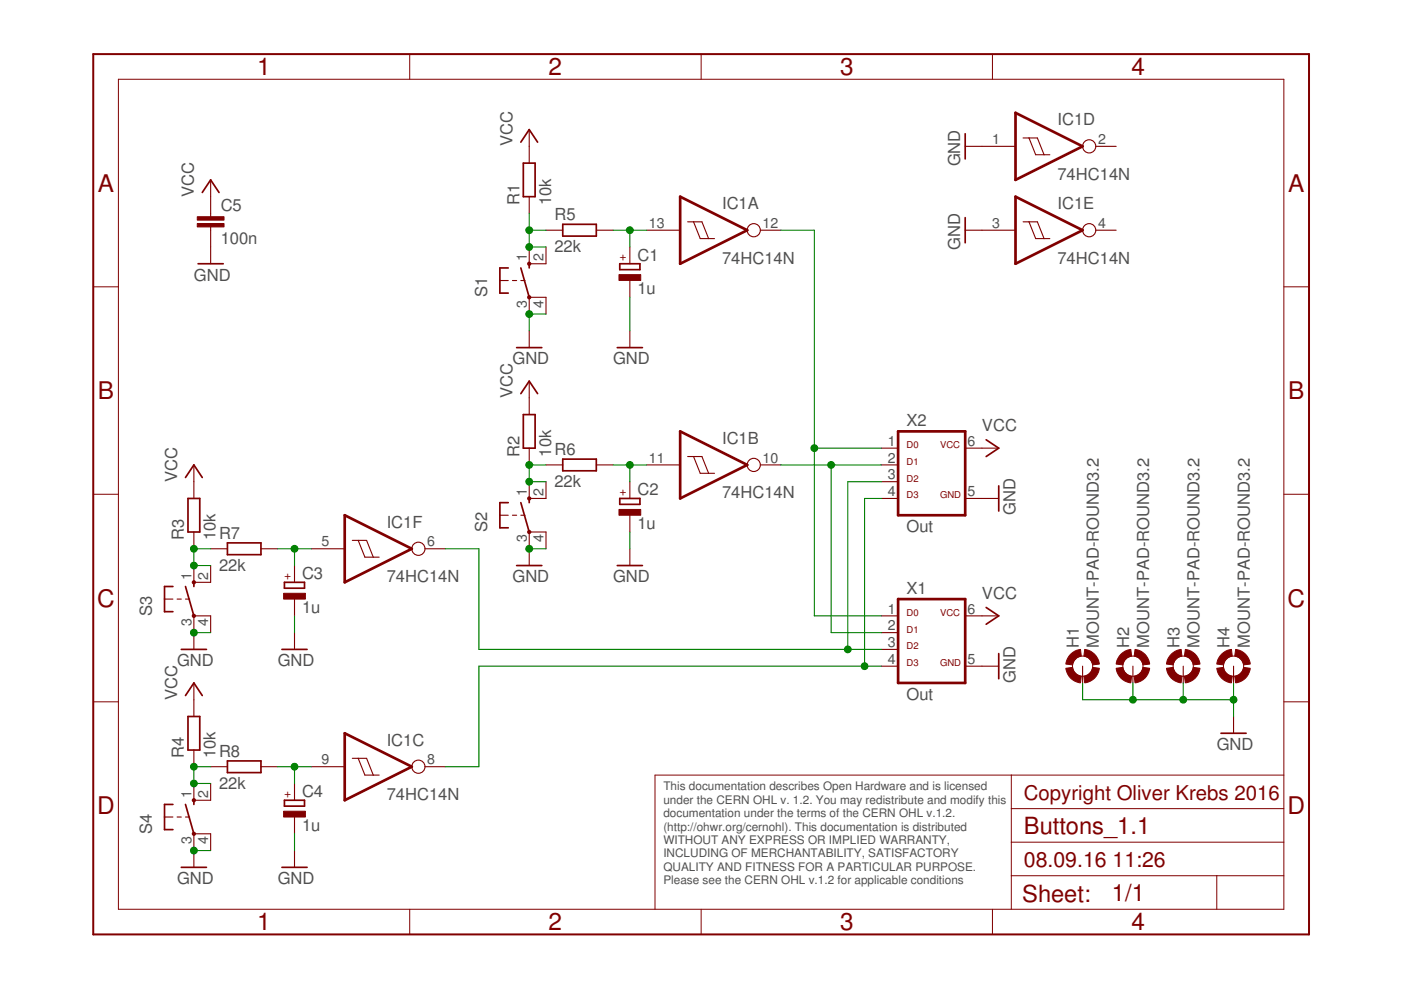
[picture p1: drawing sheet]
<svg xmlns="http://www.w3.org/2000/svg" width="297mm" height="210mm" viewBox="0 0 297 210" stroke-linecap="round" stroke-linejoin="round" font-family="sans-serif">
<g fill="none" stroke="#800000" stroke-width=".36">
<path d="M110.4 30.1l1.8-2.6 1.8 2.6M111 34.6h2.5v7.1h-2.5zM204.6 28.4v5.3M42 55.9h5.3M42.9 40.8l1.8-2.7 1.7 2.7M107.8 56.8h-1.8v5.3h1.8M110.4 56.8l1.8 6.2M112.2 55.9v.9M119.3 47.6h7.1v2.5h-7.1zM131.4 55.9h4.3v1.3h-4.3zM204.6 46.1v5.4M109.5 73.7h5.4"/>
<path d="M130.9 73.7h5.3M110.4 83.5l1.8-2.7 1.8 2.7M111 87.9h2.5v7.1h-2.5zM119.3 97.3h7.1v2.5h-7.1zM209.1 93.2l2.7 1.8-2.7 1.8M39.3 101.2l1.8-2.6 1.8 2.6M39.9 105.7h2.5v7.1h-2.5zM48.2 115.1h7.1v2.5h-7.1zM107.8 106.6h-1.8v5.3h1.8M109.5 119.9h5.4M110.4 106.6l1.8 6.2M112.2 105.7v.9"/>
<path d="M130.9 119.9h5.3M131.4 105.7h4.3v1.2h-4.3zM211.8 103v5.4M36.7 124.4h-1.8v5.3h1.8M38.4 137.7h5.4M39.3 124.4l1.8 6.2M41.1 123.5v.9M59.8 137.7h5.3M60.3 123.5h4.3v1.2h-4.3zM209.1 128.8l2.7 1.8-2.7 1.8M211.8 138.6v5.3M39.3 147.5l1.8-2.7 1.8 2.7"/>
<path d="M39.9 151.9h2.5v7.1h-2.5zM258.9 155.5h5.3M36.7 170.6h-1.8v5.3h1.8M39.3 170.6l1.8 6.2M41.1 169.7v.9M48.2 161.3h7.1v2.5h-7.1zM60.3 169.7h4.3v1.2h-4.3zM38.4 183.9h5.4M59.8 183.9h5.3"/>
</g>
<g fill="none" stroke="#800000" stroke-width=".23">
<path d="M44.7 38.1v7.9M112.2 27.5v7.1M204.6 31h10.7M216.9 29.3h3l1.5 3.5M218.2 29.3l1.4 3.5h3M232.3 31h4.3M44.7 48.1v7.8M106 59.5h1.8M108.6 59.5h.9M110.4 59.5h.9M112.2 52.4v3.5h3.6v-3.5M112.2 41.7v3.6"/>
<path d="M115.8 48.8h3.5M126.4 48.8h3.6M133.5 52.4v3.5M133.5 59.5v3.5M137.1 48.8h7.1M145.8 47h3l1.4 3.6M147 47l1.5 3.6h3M161.2 48.8h4.3M204.6 48.8h10.7M216.9 47h3l1.5 3.6M218.2 47l1.4 3.6h3M232.3 48.8h4.3"/>
<path d="M112.2 66.6v-3.6h3.6v3.6M112.2 70.1v3.6M133.5 70.1v3.6M41.1 98.6v7.1M112.2 80.8v7.1M112.2 95v3.6M115.8 98.6h3.5M126.4 98.6h3.6M137.1 98.6h7.1M145.8 96.8h3l1.4 3.6M147 96.8l1.5 3.6h3M161.2 98.6h4.3"/>
<path d="M186.9 98.6h3.5M186.9 95h3.5M204.6 95h7.2M41.1 119.9v3.6h3.6v-3.6M41.1 112.8v3.6M44.7 116.4h3.5M55.3 116.4h3.6M62.4 119.9v3.6M66 116.4h7.1M74.7 114.6h3l1.4 3.5M75.9 114.6l1.5 3.5h3M90.1 116.4h4.3"/>
<path d="M106 109.2h1.8M108.6 109.2h.9M110.4 109.2h.9M112.2 102.1v3.6h3.6v-3.6M115.8 116.4v-3.6h-3.6v7.1M133.5 102.1v3.6M133.5 109.2v3.6M133.5 116.4v3.5M186.9 105.7h3.5M186.9 102.1h3.5M204.6 105.7h7.2M34.9 127h1.8"/>
<path d="M37.5 127h.9M39.3 127h.9M44.7 134.1v-3.5h-3.6v7.1M62.4 127v3.6M62.4 134.1v3.6M186.9 130.6h3.5M186.9 134.1h3.5M186.9 137.7h3.5M204.6 130.6h7.2M41.1 144.8v7.1M41.1 159v3.6M186.9 141.2h3.5"/>
<path d="M204.6 141.2h7.2M229.5 141.2v3.6M240.2 141.2v3.6M250.9 141.2v3.6M261.5 141.2v3.6M261.5 151.9v3.6M34.9 173.2h1.8M37.5 173.2h.9M39.3 173.2h.9M41.1 166.1v3.6h3.6v-3.6M44.7 162.6h3.5M55.3 162.6h3.6"/>
<path d="M62.4 166.1v3.6M62.4 173.2v3.6M66 162.6h7.1M74.7 160.8h3l1.4 3.5M75.9 160.8l1.5 3.5h3M90.1 162.6h4.3M44.7 180.3v-3.5h-3.6v7.1M62.4 180.3v3.6"/>
<circle cx="230.9" cy="31" r="1.4"/>
<circle cx="159.8" cy="48.8" r="1.4"/>
<circle cx="230.9" cy="48.8" r="1.4"/>
<circle cx="159.8" cy="98.6" r="1.4"/>
<circle cx="88.7" cy="116.4" r="1.4"/>
<circle cx="88.7" cy="162.6" r="1.4"/>
</g>
<g fill="none" stroke="#800000" stroke-width=".57">
<path d="M215.3 23.9l14.2 7.1-14.2 7.1zM144.2 41.7l14.2 7.1-14.2 7.1zM215.3 41.7l14.2 7.1-14.2 7.1zM144.2 91.5l14.2 7.1-14.2 7.1zM190.4 91.5h14.2v17.7h-14.2zM73.1 109.2l14.2 7.2-14.2 7.1zM190.4 127h14.2v17.8h-14.2zM73.1 155.5l14.2 7.1-14.2 7.1z"/>
<circle cx="112.2" cy="55.9" r=".17"/>
<circle cx="112.2" cy="63" r=".17"/>
<circle cx="112.2" cy="112.8" r=".17"/>
<circle cx="112.2" cy="105.7" r=".17"/>
<circle cx="41.1" cy="130.6" r=".17"/>
<circle cx="41.1" cy="123.5" r=".17"/>
<circle cx="41.1" cy="169.7" r=".17"/>
<circle cx="41.1" cy="176.8" r=".17"/>
</g>
<g fill="#800000" stroke="#800000" stroke-width=".21">
<path d="M131.2 58.2h4.6v1.3h-4.6z"/>
<path d="M131.2 108h4.6v1.2h-4.6z"/>
<path d="M60.1 125.8h4.6v1.2h-4.6z"/>
<path d="M60.1 172h4.6v1.2h-4.6z"/>
<path d="M41.8 47.4h5.7v.7h-5.7z"/>
<path d="M41.8 46h5.7v.7h-5.7z"/>
</g>
<g fill="#800000" stroke="#800000" stroke-width=".21">
<path d="M227 138.7a3.4 3.4 0 0 1 2.1-1l.2 1.4a2.12 2.12 0 0 0-1.9 1.9l-1.4-.2 .4-1.2z" fill-rule="evenodd"/>
<path d="M226 141.7l1.4-.2 .5 1.1 .6 .5 .8 .3-.2 1.4a3.5 3.5 0 0 1-3.1-3.1z" fill-rule="evenodd"/>
<path d="M231.7 141.5l1.4 .2a3.5 3.5 0 0 1-3.1 3.1l-.2-1.4 .8-.3 .6-.5z" fill-rule="evenodd"/>
<path d="M230 137.7a3.6 3.6 0 0 1 3.1 3.1l-1.4 .2-.3-.8a2.05 2.05 0 0 0-1.6-1.1z" fill-rule="evenodd"/>
<path d="M237.7 138.7a3.4 3.4 0 0 1 2.1-1l.1 1.4a2.12 2.12 0 0 0-1.8 1.9l-1.5-.2 .2-.8z" fill-rule="evenodd"/>
<path d="M236.6 141.7l1.5-.2v.4a2.19 2.19 0 0 0 1.8 1.5l-.1 1.4a3.5 3.5 0 0 1-3.2-3.1z" fill-rule="evenodd"/>
<path d="M242.3 141.5l1.5 .2a3.5 3.5 0 0 1-3.2 3.1l-.1-1.4 .7-.3 .7-.5z" fill-rule="evenodd"/>
<path d="M240.6 137.7a3.6 3.6 0 0 1 3.2 3.1l-1.5 .2-.2-.8a2.05 2.05 0 0 0-1.6-1.1z" fill-rule="evenodd"/>
<path d="M248.3 138.7a3.4 3.4 0 0 1 2.1-1l.2 1.4a2.12 2.12 0 0 0-1.9 1.9l-1.4-.2 .1-.3a3.4 3.4 0 0 1 .9-1.8z" fill-rule="evenodd"/>
<path d="M247.3 141.7l1.4-.2 .1 .4a2.19 2.19 0 0 0 1.8 1.5l-.2 1.4a3.5 3.5 0 0 1-3.1-3.1z" fill-rule="evenodd"/>
<path d="M251.1 143.4l1.1-.5 .6-.6 .2-.8 1.4 .2a3.5 3.5 0 0 1-3.1 3.1z" fill-rule="evenodd"/>
<path d="M251.3 137.7a3.6 3.6 0 0 1 3.1 3.1l-1.4 .2-.2-.8a2.04 2.04 0 0 0-1.7-1.1z" fill-rule="evenodd"/>
<path d="M259 138.7a3.4 3.4 0 0 1 2.1-1l.2 1.4a2.12 2.12 0 0 0-1.9 1.9l-1.4-.2v-.3a3.4 3.4 0 0 1 1-1.8z" fill-rule="evenodd"/>
<path d="M258 141.7l1.4-.2a2.11 2.11 0 0 0 1.9 1.9l-.2 1.4a3.5 3.5 0 0 1-3.1-3.1z" fill-rule="evenodd"/>
<path d="M261.8 143.4l1.1-.5 .5-.6 .3-.8 1.4 .2a3.5 3.5 0 0 1-3.1 3.1z" fill-rule="evenodd"/>
<path d="M262 137.7a3.5 3.5 0 0 1 3.1 3.1l-1.4 .2-.3-.8a2.04 2.04 0 0 0-1.6-1.1z" fill-rule="evenodd"/>
</g>
<g fill="none" stroke="#800000" stroke-width=".21">
<path d="M25.1 16.8h247.1v176h-247.1zM86.9 11.5v5.3M148.7 11.5v5.3M210.4 11.5v5.3M19.8 60.8h5.3M272.2 60.8h5.3M19.8 104.8h5.3M272.2 104.8h5.3M19.8 148.8h5.3M272.2 148.8h5.3M214.4 164.3v28.5M214.4 178.6h57.8"/>
<path d="M214.4 171.4h57.8M272.2 164.3h-133.3v28.5M86.9 192.8v5.3M148.7 192.8v5.3M210.4 192.8v5.3M214.4 185.7h57.8M258 185.7v7.1"/>
<circle cx="229.5" cy="141.2" r="2.14"/>
<circle cx="240.2" cy="141.2" r="2.14"/>
<circle cx="250.9" cy="141.2" r="2.14"/>
<circle cx="261.5" cy="141.2" r="2.14"/>
</g>
<path d="M19.8 11.5h257.7v186.6h-257.7z" fill="none" stroke="#800000" stroke-width=".42"/>
<g fill="none" stroke="#008000" stroke-width=".23">
<path d="M112.2 45.3v7.1h3.6M112.2 48.8h3.6M130 48.8h7.1M133.5 48.8v3.6M165.5 48.8h7.2v81.8h14.2M115.8 66.6h-3.6v3.5M133.5 63v7.1M115.8 98.6h-3.6v3.5h3.6M130 98.6h7.1M133.5 98.6v3.5M165.5 98.6h21.4M172.7 95h14.2"/>
<path d="M176.2 98.6v35.5h10.7M44.7 116.4h-3.6v3.5h3.6M58.9 116.4h7.1M62.4 116.4v3.5M94.4 116.4h7.1v21.3h85.4M112.2 116.4h3.6M133.5 112.8v3.6M186.9 102.1h-7.2v35.6M186.9 105.7h-3.6v35.5M41.1 134.1h3.6M62.4 130.6v3.5M186.9 141.2h-85.4v21.4h-7.1"/>
<path d="M229.5 144.8v3.6h32M240.2 144.8v3.6M250.9 144.8v3.6M261.5 144.8v7.1M44.7 162.6h-3.6v3.5h3.6M58.9 162.6h7.1M62.4 162.6v3.5M62.4 176.8v3.5M41.1 180.3h3.6"/>
</g>
<g fill="#008000" stroke="#008000" stroke-width=".21">
<circle cx="112.2" cy="66.6" r=".72"/>
<circle cx="112.2" cy="116.4" r=".72"/>
<circle cx="41.1" cy="134.1" r=".72"/>
<circle cx="41.1" cy="180.3" r=".72"/>
<circle cx="261.5" cy="148.4" r=".72"/>
<circle cx="250.9" cy="148.4" r=".72"/>
<circle cx="240.2" cy="148.4" r=".72"/>
<circle cx="112.2" cy="52.4" r=".72"/>
<circle cx="112.2" cy="48.8" r=".72"/>
<circle cx="133.5" cy="48.8" r=".72"/>
<circle cx="112.2" cy="102.1" r=".72"/>
<circle cx="112.2" cy="98.6" r=".72"/>
<circle cx="133.5" cy="98.6" r=".72"/>
<circle cx="41.1" cy="119.9" r=".72"/>
<circle cx="41.1" cy="116.4" r=".72"/>
<circle cx="62.4" cy="116.4" r=".72"/>
<circle cx="41.1" cy="166.1" r=".72"/>
<circle cx="41.1" cy="162.6" r=".72"/>
<circle cx="62.4" cy="162.6" r=".72"/>
<circle cx="172.7" cy="95" r=".72"/>
<circle cx="176.2" cy="98.6" r=".72"/>
<circle cx="179.7" cy="137.7" r=".72"/>
<circle cx="183.3" cy="141.2" r=".72"/>
</g>
<g font-size="5.2" fill="#800000">
<text x="54.5" y="16">1</text>
<text x="116.3" y="16">2</text>
<text x="178.1" y="16">3</text>
<text x="239.9" y="16">4</text>
<text x="20.7" y="40.6">A</text>
<text x="273.1" y="40.6">A</text>
<text x="20.7" y="84.6">B</text>
<text x="273.1" y="84.6">B</text>
<text x="20.6" y="128.6">C</text>
<text x="273" y="128.6">C</text>
<text x="20.6" y="172.6">D</text>
<text x="273" y="172.6">D</text>
<text x="54.5" y="197.3">1</text>
<text x="116.3" y="197.3">2</text>
<text x="178.1" y="197.3">3</text>
<text x="239.9" y="197.3">4</text>
</g>
<g font-size="5" fill="#800000">
<text x="217.1" y="176.8">Buttons_1.1</text>
<text x="216.7" y="191.2">Sheet:</text>
<text x="235.8" y="191">1/1</text>
</g>
<g font-size="4.5" fill="#800000">
<text x="217.1" y="183.9">08.09.16</text>
<text x="235.9" y="183.9">11:26</text>
</g>
<text font-size="4.3" fill="#800000" x="217.1" y="169.7">Copyright Oliver Krebs 2016</text>
<g font-size="3.5" fill="#505050">
<text x="224.2" y="26.6">IC1D</text>
<text x="108.7" y="31" transform="rotate(-90 108.7 31)">VCC</text>
<text x="203.6" y="35.3" transform="rotate(-90 203.6 35.3)">GND</text>
<text x="41.1" y="41.7" transform="rotate(-90 41.1 41.7)">VCC</text>
<text x="224.2" y="38.1">74HC14N</text>
<text x="46.8" y="44.7">C5</text>
<text x="110.1" y="43.5" transform="rotate(-90 110.1 43.5)">R1</text>
<text x="116.8" y="43.5" transform="rotate(-90 116.8 43.5)">10k</text>
<text x="117.5" y="46.7">R5</text>
<text x="153.1" y="44.4">IC1A</text>
<text x="224.2" y="44.4">IC1E</text>
<text x="46.8" y="51.8">100n</text>
<text x="117.5" y="53.4">22k</text>
<text x="203.6" y="53.1" transform="rotate(-90 203.6 53.1)">GND</text>
<text x="41.1" y="59.5">GND</text>
<text x="135.1" y="55.2">C1</text>
<text x="153.1" y="55.9">74HC14N</text>
<text x="224.2" y="55.9">74HC14N</text>
<text x="103.3" y="63" transform="rotate(-90 103.3 63)">S1</text>
<text x="135.1" y="62.4">1u</text>
<text x="108.7" y="77.2">GND</text>
<text x="130" y="77.2">GND</text>
<text x="108.7" y="84.4" transform="rotate(-90 108.7 84.4)">VCC</text>
<text x="153.1" y="94.1">IC1B</text>
<text x="192.2" y="90.4">X2</text>
<text x="208.2" y="91.5">VCC</text>
<text x="110.1" y="96.8" transform="rotate(-90 110.1 96.8)">R2</text>
<text x="116.8" y="96.8" transform="rotate(-90 116.8 96.8)">10k</text>
<text x="117.5" y="96.5">R6</text>
<text x="37.5" y="102.1" transform="rotate(-90 37.5 102.1)">VCC</text>
<text x="117.5" y="103.2">22k</text>
<text x="135.1" y="105">C2</text>
<text x="153.1" y="105.7">74HC14N</text>
<text x="82" y="111.9">IC1F</text>
<text x="103.3" y="112.8" transform="rotate(-90 103.3 112.8)">S2</text>
<text x="135.1" y="112.1">1u</text>
<text x="192.2" y="112.8">Out</text>
<text x="215.3" y="109.2" transform="rotate(-90 215.3 109.2)">GND</text>
<text x="39" y="114.6" transform="rotate(-90 39 114.6)">R3</text>
<text x="45.7" y="114.6" transform="rotate(-90 45.7 114.6)">10k</text>
<text x="46.4" y="114.3">R7</text>
<text x="46.4" y="121">22k</text>
<text x="64" y="122.8">C3</text>
<text x="82" y="123.5">74HC14N</text>
<text x="108.7" y="123.5">GND</text>
<text x="130" y="123.5">GND</text>
<text x="192.2" y="126">X1</text>
<text x="32.2" y="130.6" transform="rotate(-90 32.2 130.6)">S3</text>
<text x="64" y="129.9">1u</text>
<text x="208.2" y="127">VCC</text>
<text x="228.7" y="137.3" transform="rotate(-90 228.7 137.3)">H1</text>
<text x="233" y="137.3" transform="rotate(-90 233 137.3)">MOUNT-PAD-ROUND3.2</text>
<text x="239.4" y="137.3" transform="rotate(-90 239.4 137.3)">H2</text>
<text x="243.6" y="137.3" transform="rotate(-90 243.6 137.3)">MOUNT-PAD-ROUND3.2</text>
<text x="250" y="137.3" transform="rotate(-90 250 137.3)">H3</text>
<text x="254.3" y="137.3" transform="rotate(-90 254.3 137.3)">MOUNT-PAD-ROUND3.2</text>
<text x="260.7" y="137.3" transform="rotate(-90 260.7 137.3)">H4</text>
<text x="265" y="137.3" transform="rotate(-90 265 137.3)">MOUNT-PAD-ROUND3.2</text>
<text x="37.5" y="141.2">GND</text>
<text x="58.9" y="141.2">GND</text>
<text x="37.5" y="148.3" transform="rotate(-90 37.5 148.3)">VCC</text>
<text x="192.2" y="148.3">Out</text>
<text x="215.3" y="144.8" transform="rotate(-90 215.3 144.8)">GND</text>
<text x="39" y="160.8" transform="rotate(-90 39 160.8)">R4</text>
<text x="45.7" y="160.8" transform="rotate(-90 45.7 160.8)">10k</text>
<text x="46.4" y="160.5">R8</text>
<text x="82" y="158.1">IC1C</text>
<text x="258" y="159">GND</text>
<text x="46.4" y="167.2">22k</text>
<text x="64" y="169">C4</text>
<text x="82" y="169.7">74HC14N</text>
<text x="32.2" y="176.8" transform="rotate(-90 32.2 176.8)">S4</text>
<text x="64" y="176.1">1u</text>
<text x="37.5" y="187.5">GND</text>
<text x="58.9" y="187.5">GND</text>
</g>
<g font-size="3" fill="#505050">
<text x="210.4" y="30.5">1</text>
<text x="232.8" y="30.5">2</text>
<text x="137.6" y="48.3">13</text>
<text x="161.7" y="48.3">12</text>
<text x="210.4" y="48.3">3</text>
<text x="232.8" y="48.3">4</text>
<text x="111.7" y="55.4" transform="rotate(-90 111.7 55.4)">1</text>
<text x="115.3" y="55.4" transform="rotate(-90 115.3 55.4)">2</text>
<text x="111.7" y="65.2" transform="rotate(-90 111.7 65.2)">3</text>
<text x="115.3" y="65.2" transform="rotate(-90 115.3 65.2)">4</text>
<text x="188.3" y="94.5">1</text>
<text x="205.1" y="94.5">6</text>
<text x="137.6" y="98.1">11</text>
<text x="161.7" y="98.1">10</text>
<text x="188.3" y="98.1">2</text>
<text x="188.3" y="101.6">3</text>
<text x="111.7" y="105.2" transform="rotate(-90 111.7 105.2)">1</text>
<text x="115.3" y="105.2" transform="rotate(-90 115.3 105.2)">2</text>
<text x="188.3" y="105.2">4</text>
<text x="205.1" y="105.2">5</text>
<text x="68.2" y="115.9">5</text>
<text x="90.6" y="115.9">6</text>
<text x="111.7" y="115" transform="rotate(-90 111.7 115)">3</text>
<text x="115.3" y="115" transform="rotate(-90 115.3 115)">4</text>
<text x="40.6" y="123" transform="rotate(-90 40.6 123)">1</text>
<text x="44.2" y="123" transform="rotate(-90 44.2 123)">2</text>
<text x="188.3" y="130.1">1</text>
<text x="205.1" y="130.1">6</text>
<text x="40.6" y="132.7" transform="rotate(-90 40.6 132.7)">3</text>
<text x="44.2" y="132.7" transform="rotate(-90 44.2 132.7)">4</text>
<text x="188.3" y="133.6">2</text>
<text x="188.3" y="137.2">3</text>
<text x="188.3" y="140.7">4</text>
<text x="205.1" y="140.7">5</text>
<text x="68.2" y="162.1">9</text>
<text x="90.6" y="162.1">8</text>
<text x="40.6" y="169.2" transform="rotate(-90 40.6 169.2)">1</text>
<text x="44.2" y="169.2" transform="rotate(-90 44.2 169.2)">2</text>
<text x="40.6" y="179" transform="rotate(-90 40.6 179)">3</text>
<text x="44.2" y="179" transform="rotate(-90 44.2 179)">4</text>
</g>
<g font-size="2.5" fill="#800000">
<text x="132.7" y="55.4" transform="rotate(-90 132.7 55.4)">+</text>
<text x="132.7" y="105.1" transform="rotate(-90 132.7 105.1)">+</text>
<text x="61.6" y="122.9" transform="rotate(-90 61.6 122.9)">+</text>
<text x="61.6" y="169.1" transform="rotate(-90 61.6 169.1)">+</text>
</g>
<g font-size="2.5" fill="#505050">
<text x="140.6" y="167.6">This documentation describes Open Hardware and is licensed</text>
<text x="140.6" y="170.4">under the CERN OHL v. 1.2. You may redistribute and modify this</text>
<text x="140.6" y="173.3">documentation under the terms of the CERN OHL v.1.2.</text>
<text x="140.6" y="176.1">(http://ohwr.org/cernohl). This documentation is distributed</text>
<text x="140.6" y="178.9">WITHOUT ANY EXPRESS OR IMPLIED WARRANTY,</text>
<text x="140.6" y="181.8">INCLUDING OF MERCHANTABILITY, SATISFACTORY</text>
<text x="140.6" y="184.6">QUALITY AND FITNESS FOR A PARTICULAR PURPOSE.</text>
<text x="140.6" y="187.5">Please see the CERN OHL v.1.2 for applicable conditions</text>
</g>
<g font-size="2" fill="#800000">
<text x="192.2" y="95">D0</text>
<text x="199.3" y="95">VCC</text>
<text x="192.2" y="98.6">D1</text>
<text x="192.2" y="102.1">D2</text>
<text x="192.2" y="105.7">D3</text>
<text x="199.3" y="105.7">GND</text>
<text x="192.2" y="130.6">D0</text>
<text x="199.3" y="130.6">VCC</text>
<text x="192.2" y="137.7">D2</text>
<text x="192.2" y="134.1">D1</text>
<text x="192.2" y="141.2">D3</text>
<text x="199.3" y="141.2">GND</text>
</g>
</svg>
